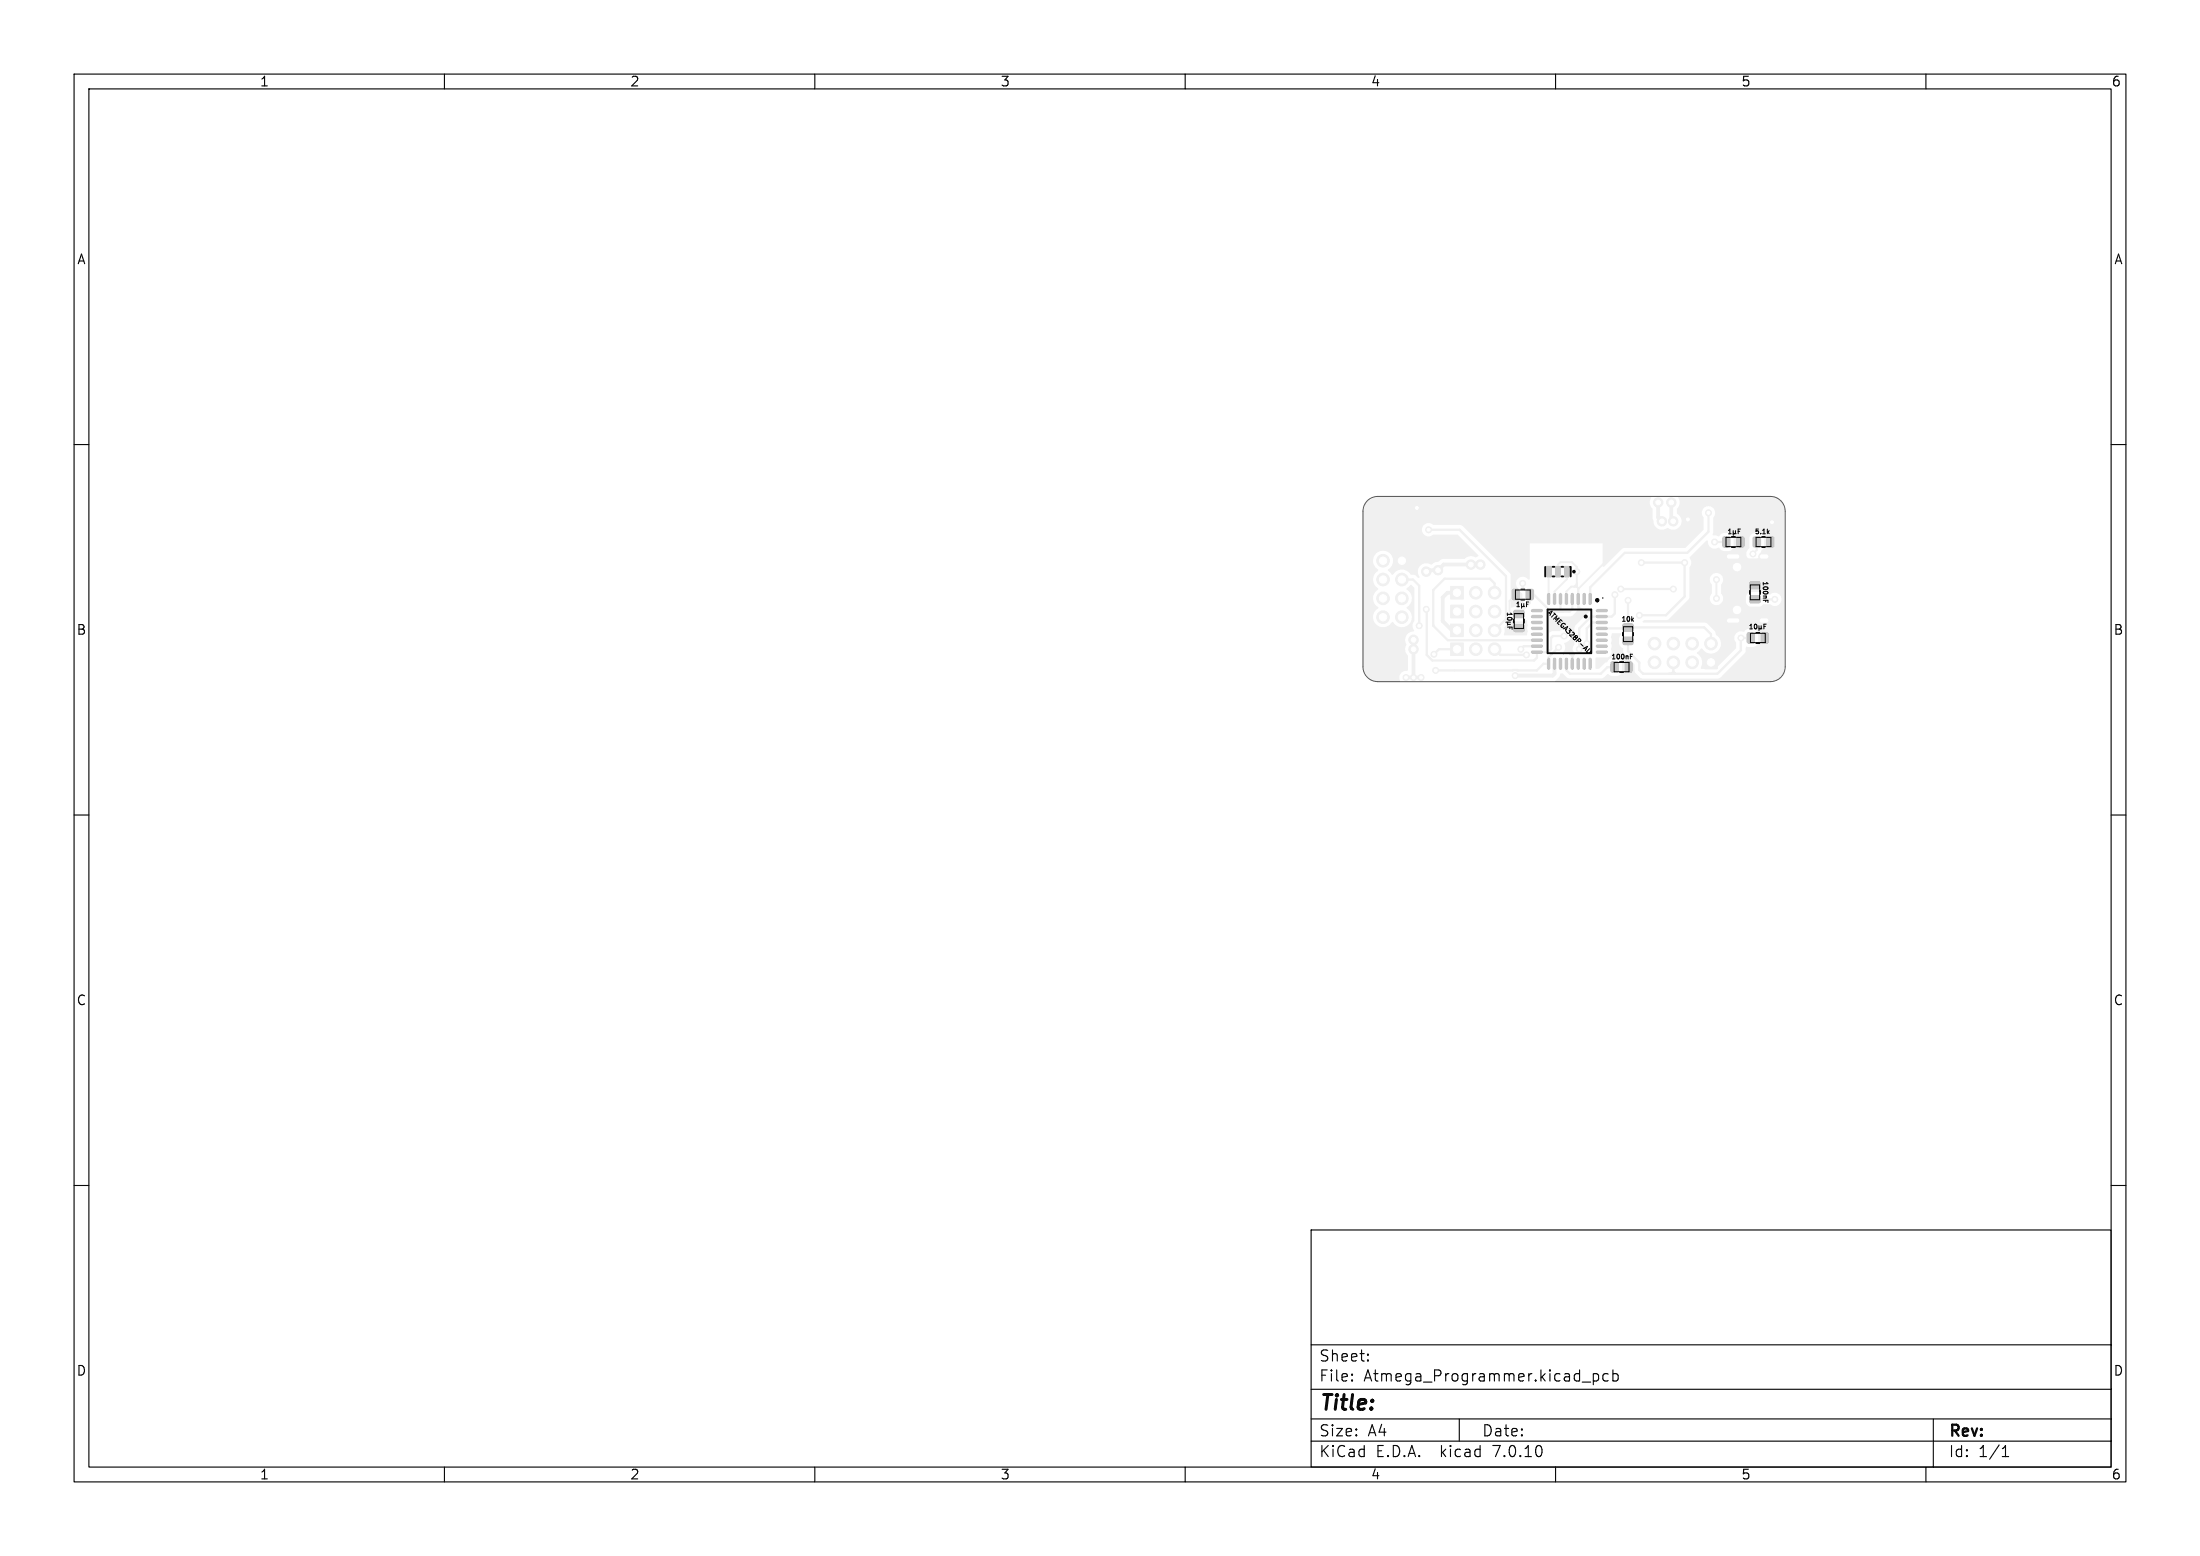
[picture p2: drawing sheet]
<svg xmlns="http://www.w3.org/2000/svg" width="297mm" height="210mm" viewBox="0 0 297 210" stroke-linecap="round" stroke-linejoin="round" font-family="sans-serif">
<g fill="#f0f0f0" stroke="#f0f0f0" stroke-width=".14">
<path d="M195.8 81.7h1.7v1.7h-1.7z"/>
<path d="M188.4 74.8h1.7v1.7h-1.7z"/>
<path d="M195.8 84.2h1.7v1.7h-1.7z"/>
<path d="M195.8 86.8h1.7v1.7h-1.7z"/>
<path d="M230.1 88.6h1.7v1.7h-1.7z"/>
<path d="M195.8 79.1h1.7v1.7h-1.7z"/>
<path d="M219.2 84.2h1.1l.2 .2v.6l-.3 .2h-1l-.1-.3z"/>
<path d="M219.2 86.1l1.1-.1 .2 .2v.7l-.3 .1h-1l-.1-.2z"/>
<path d="M238.5 72.5h.7l.3 .1v1l-.2 .2-.6 .1-.2-.2z"/>
<path d="M236.7 72.5h.7l.3 .1v1l-.2 .2-.6 .1-.2-.2z"/>
<path d="M236.3 80.5l1.2-.1 .2 .2-.1 .6-.2 .2h-1l-.2-.3z"/>
<path d="M236.3 78.6l1.2-.1 .2 .2-.1 .6-.2 .2h-1l-.2-.3z"/>
<path d="M234.5 72.5l.7-.1 .2 .2 .1 1-.2 .3h-.6l-.2-.2z"/>
<path d="M232.6 72.5l.7-.1 .2 .2 .1 1-.2 .3h-.6l-.2-.2z"/>
<path d="M204.2 79.6l.7-.1 .2 .2v1l-.1 .3h-.6l-.2-.2z"/>
<path d="M206.1 79.6l.7-.1 .2 .2v1l-.1 .3h-.6l-.2-.2z"/>
<path d="M219.4 89.4l.7-.1 .2 .2 .1 1-.2 .2-.6 .1-.2-.2z"/>
<path d="M217.5 89.4l.7-.1 .2 .2 .1 1-.2 .2-.6 .1-.2-.2z"/>
<path d="M204.4 84.3h1.2l.2 .2v.6l-.3 .2h-1l-.2-.3z"/>
<path d="M204.4 82.4h1.2l.2 .2v.6l-.3 .2h-1l-.2-.3z"/>
<path d="M237.8 85.5l.7-.1 .2 .1 .1 1.1-.2 .2h-.6l-.2-.1z"/>
<path d="M235.9 85.5l.7-.1 .2 .1 .1 1.1-.2 .2h-.6l-.2-.1z"/>
<path d="M211.2 76.5h.6v1.4h-.6z"/>
<path d="M210 76.5h.6v1.4h-.6z"/>
<path d="M208.8 76.5h.6v1.4h-.6z"/>
<circle cx="199.2" cy="82.5" r=".85"/>
<circle cx="201.8" cy="82.5" r=".85"/>
<circle cx="189.3" cy="83.3" r=".85"/>
<circle cx="186.7" cy="83.3" r=".85"/>
<circle cx="189.3" cy="80.8" r=".85"/>
<circle cx="186.7" cy="80.8" r=".85"/>
<circle cx="189.3" cy="78.2" r=".85"/>
<circle cx="186.7" cy="78.2" r=".85"/>
<circle cx="186.7" cy="75.7" r=".85"/>
<circle cx="199.2" cy="85.1" r=".85"/>
<circle cx="201.8" cy="85.1" r=".85"/>
<circle cx="199.2" cy="87.6" r=".85"/>
<circle cx="201.8" cy="87.6" r=".85"/>
<circle cx="231" cy="86.9" r=".85"/>
<circle cx="228.4" cy="89.4" r=".85"/>
<circle cx="228.4" cy="86.9" r=".85"/>
<circle cx="225.9" cy="89.4" r=".85"/>
<circle cx="225.9" cy="86.9" r=".85"/>
<circle cx="223.4" cy="89.4" r=".85"/>
<circle cx="223.4" cy="86.9" r=".85"/>
<circle cx="199.2" cy="80" r=".85"/>
<circle cx="201.8" cy="80" r=".85"/>
<circle cx="192.9" cy="71.5" r=".4"/>
<circle cx="219.8" cy="81" r=".4"/>
<circle cx="239.2" cy="70.5" r=".4"/>
<circle cx="227.9" cy="70.1" r=".4"/>
<circle cx="191.3" cy="68.6" r=".4"/>
<circle cx="212.9" cy="77.2" r=".4"/>
<circle cx="190.8" cy="91.4" r=".4"/>
<circle cx="189.8" cy="91.4" r=".4"/>
<circle cx="235" cy="86.1" r=".4"/>
<circle cx="190.8" cy="86.4" r=".63"/>
<circle cx="225.6" cy="67.8" r=".63"/>
<circle cx="198.6" cy="76.2" r=".63"/>
<circle cx="199.8" cy="76.2" r=".63"/>
<circle cx="239.6" cy="80.9" r=".4"/>
<circle cx="225.9" cy="70.4" r=".63"/>
<circle cx="194.1" cy="77" r=".63"/>
<circle cx="205.6" cy="78.7" r=".4"/>
<circle cx="190.8" cy="87.6" r=".63"/>
<circle cx="223.9" cy="67.8" r=".63"/>
<circle cx="231.5" cy="73.2" r=".4"/>
<circle cx="204.5" cy="91.2" r=".4"/>
<circle cx="224.4" cy="70.4" r=".63"/>
<circle cx="192.5" cy="77.2" r=".63"/>
<circle cx="191.8" cy="91.4" r=".4"/>
<circle cx="205.3" cy="87.6" r=".4"/>
<circle cx="191.6" cy="84.5" r=".4"/>
<circle cx="193.8" cy="90.5" r=".4"/>
<circle cx="192.5" cy="82.2" r=".4"/>
<circle cx="193.6" cy="88.3" r=".4"/>
<circle cx="218" cy="80.3" r=".4"/>
<circle cx="206.1" cy="88.4" r=".4"/>
<circle cx="218.8" cy="79.5" r=".4"/>
<circle cx="225.9" cy="79.5" r=".4"/>
<circle cx="221.6" cy="75.9" r=".4"/>
<circle cx="221.3" cy="83" r=".4"/>
<circle cx="227.4" cy="75.9" r=".4"/>
<circle cx="236.6" cy="74.8" r=".4"/>
<circle cx="231.7" cy="80.8" r=".4"/>
<circle cx="231.7" cy="78.2" r=".4"/>
<circle cx="230.6" cy="69.2" r=".4"/>
</g>
<path d="M233.4 75.1h1.1M237.9 75.1h.6M233.4 83.7h1.1M237.9 83.7h.6" fill="none" stroke="#f0f0f0" stroke-width="1"/>
<g fill="none" stroke="#f0f0f0" stroke-width=".45">
<path d="M206.9 82.4h1.2M206.9 83.2h1.2M206.9 84h1.2M206.9 84.8h1.2M206.9 85.6h1.2M206.9 86.4h1.2M206.9 87.2h1.2M206.9 88h1.2M209.1 80.2v1.2M209.1 89v1.2M209.9 80.2v1.2M209.9 89v1.2"/>
<path d="M210.7 80.2v1.2M210.7 89v1.2M211.5 80.2v1.2M211.5 89v1.2M212.3 80.2v1.2M212.3 89v1.2M213.1 80.2v1.2M213.1 89v1.2M213.9 80.2v1.2M213.9 89v1.2M214.7 80.2v1.2M214.7 89v1.2"/>
<path d="M215.6 82.4h1.2M215.6 83.2h1.2M215.6 84h1.2M215.6 84.8h1.2M215.6 85.6h1.2M215.6 86.4h1.2M215.6 87.2h1.2M215.6 88h1.2"/>
</g>
<g fill="none" stroke="#f0f0f0" stroke-width=".3">
<path d="M189.3 78.2h1.5l.8 .9v5.4M192.9 71.5h4.2l6.2 6.3v5.7l-1.5 1.6M205.6 78.7v.6l.9 1h.6l2.3 2.3M218.8 79.5h7.1M221.6 75.9h5.8v4.6l-2.5 2.5h-3.6M230.6 69.2v2.6l-2.8 2.8h-8.5l-4.6 4.7v1.5M231.5 73.2h1.6M192.5 82.2l.1 6.2 .8 .7h13.7l.4-.3v-.8h1.5M196 85.1h.7M196.7 87.6h-2.4l-.7 .7M201.8 80v-1.2l-.7-.7h-6.1l-1.5 1.5v4.9l2 1.9h12M201.8 87.6l.7 .8h3.6"/>
<path d="M207.5 87.2h-1.8l-.4 .4M207.5 87.2h.1M209.4 86.1v1.5M209.6 85.8h1.6M210.4 87.4l-1.3 1.3v.9h-.7l-.9 .9h-13.7M210.7 80.8v1.5M211.5 89.7v-.1v.9l.4 .4h4.2l.9-.9h1M212.3 80.8v1.4M212.3 88v1.6M216.2 84h-1.2l-.8 .8v2.1M218 80.3v2.5l-.4 .4h-2.8l-1.6 1.6v2.8M219.8 81v3.7"/>
<path d="M219.8 84.7h10.3l.9 .9v1.3M219.8 84.7l-.2 .1h-3.4M225.9 89.4v1.3M225.9 90.7l-.3 .2M225.9 90.7l.2 .2M236.4 86.1h-1.4v1.7l-3.1 3.1h-10.1l-.5-.5v-1l-1.5-1.5v-1.4M236.9 80.9h2.7"/>
</g>
<path d="M209.1 77.2v3.6M210.3 77.2v-1l.3-.3h1.6l.7 .6v2.7M211.5 77.2v1l-1.6 1.6v1M212.9 79.2h-.8l-.6 .6v1M212.9 79.2l.2 .2v1.4M212.9 78.9l-.4 .3M216.7 75.9l-3.6 3.6M231.7 78.2v2.6M237.2 73.2v1l-.6 .6M204.2 84.8h.9M204.6 80.3l-.8 .8v3.3M206.5 80.3v1.1l-1.4 1.5" fill="none" stroke="#f0f0f0" stroke-width=".25"/>
<path d="M199.8 76.2h-4.9l-.8 .8h-1.4l-.2 .2M223.9 67.8v2.1l.5 .5M225.6 67.8v2.3l.3 .3M234.1 75.6h4.2M239 73.2v1.3l-.7 .6M189.8 91.4h2M190.8 86.4v5M196.7 80h-1.3l-.6 .6v3.2l1.2 1.3M209.9 89.6v1.3l-.3 .3h-5.1M234.1 84.3h.1M238.3 84.2l.1 .1h-4.3" fill="none" stroke="#f0f0f0" stroke-width=".51"/>
<g fill="#f0f0f0">
<path d="M184.6 67.6l.6-.4 .8-.2h36.8l.1 .1v.1a1.24 1.24 0 0 0 .2 1.5l.1 1.5a1.22 1.22 0 0 0 .6 1.2 1.22 1.22 0 0 0 1.3-.2l.1 .1a1.17 1.17 0 0 0 1.7-.4 1.17 1.17 0 0 0-.5-1.6v-.6a1.28 1.28 0 0 0 .2-1.6l.1-.1h12.3l.8 .2 .8 .6 .4 .8v5.1h-2.8v-1.2l-.3-.4a1.29 1.29 0 0 0-1.1-.1 .75 .75 0 0 0-.7 .7l.1 1.3a.92 .92 0 0 0 .1 1.6 .92 .92 0 0 0 1.3-.9l.5-.8 .1-.2h2.8v2.8h-5.9a.58 .58 0 0 0-.8-.5 .58 .58 0 0 0-.2 1 .58 .58 0 0 0 1-.3v-.2h5.9v4.4h-.5a.94 .94 0 0 0-.6-.8 .94 .94 0 0 0-1 .1h-.9l-.4-.3h-1.3a.77 .77 0 0 0-.6 .9h-3.1l-.2-.7v-1.2a.92 .92 0 0 0 0-1.3 .92 .92 0 0 0-1.4 0 .92 .92 0 0 0 .1 1.3v1.2a.91 .91 0 0 0 .3 1.5 .91 .91 0 0 0 1.2-.8h3.1v.4a.74 .74 0 0 0 .7 .7h1.2l.5-.4h.8a.93 .93 0 0 0 1 .2 .93 .93 0 0 0 .6-.8h.5v1.4h-5.9v-.1a.58 .58 0 0 0-1-.3 .58 .58 0 0 0 .2 .9 .58 .58 0 0 0 .8-.5h5.9v8l-.4 .9-.7 .6-.9 .2h-28.9v-.2l.5-.6a.29 .29 0 0 1 .1-.3 .29 .29 0 0 1 .4 .1l.4 .4 .4 .2h4.3l.3-.1 .6-.5 .5 .2 .7 .1a.74 .74 0 0 0 .7-.7v-1.2l-.2-.3-.4-.3h-.8a.93 .93 0 0 0-.7 .6l-.3 .1-.7 .7h-.5v-1.4l1.5-.1a.8 .8 0 0 0 .6-1.1l.1-.3-.1-.5 .1-.3-.1-.5 .1-.5h.1h1.1l.1 .1-.3 .6a1.29 1.29 0 0 0 .1 1l.4 .3 .2 .8 1.3 1.4 .1 .8 .1 .3 .6 .7 .5 .1h10.1l.4-.2 3.1-3.2 .2-.3v-.6h.4a1.15 1.15 0 0 0 1.1-.3l.2-.3v-1.1l-.3-.6a1.26 1.26 0 0 0-1-.1h-.3l-.3 .3a.97 .97 0 0 0-1.2 .4 .97 .97 0 0 0 .1 1.2l-.1 .7-2.7 2.8h-1.9l-.1-.1v-.1a1.42 1.42 0 0 0-.5-1.9l.5-.7h.2a1.37 1.37 0 0 0 2.1 .3 1.37 1.37 0 0 0-.2-2.1l-.2-.5-1-1-.3-.2h-8.3l-.1-.1 .2-.2h3.1l2.8-2.7 .2-.5v-3.9a1.08 1.08 0 0 0 0-1.4l2.3-2.2h.2a.97 .97 0 0 0 .4 .9 .97 .97 0 0 0 1.1 0l.4 .4 .9 .1a.74 .74 0 0 0 .7-.7v-1.2l-.3-.4a1.26 1.26 0 0 0-1-.2 1.02 1.02 0 0 0-.8 .5l-.7-.1-.1-.2 .1-.3v-1.9a.92 .92 0 0 0 0-1.3 .92 .92 0 0 0-1.3 0 .92 .92 0 0 0 0 1.3v1.6l-2.5 2.4-8.3 .1-.3 .1-2.4 2.4-.1-.1v-3.1h-9.9v4.8l-.1 .1a.95 .95 0 0 0-1.4-.1 .95 .95 0 0 0-.1 1.4l.6 .7v.7l.2 .4-.5 .5-.8 .1-.4 .1v-.1v-4.2l-.2-.4-6.4-6.4-.4-.1h-3.5a.92 .92 0 0 0-1.3 .1 .92 .92 0 0 0 0 1.3 .92 .92 0 0 0 1.3 0h3.3l2.8 2.8a.45 .45 0 0 1-.7 .1 1.27 1.27 0 0 0-1.2 .3h-2.9l-.3 .1-.3 .3-.6 .1-.4 .3a1.17 1.17 0 0 0-1.5 .2 1.17 1.17 0 0 0-.1 1.5l-.1 .1-.5-.4h-.5a1.46 1.46 0 0 0-2.5 0l-.6-.6v-.1a1.37 1.37 0 0 0 .3-2.1 1.37 1.37 0 0 0-2.1 .1 1.37 1.37 0 0 0 .5 2 1.84 1.84 0 0 0-.7 1.3 1.59 1.59 0 0 0 .7 1.3 1.84 1.84 0 0 0-.7 1.3 1.59 1.59 0 0 0 .7 1.2 1.84 1.84 0 0 0-.7 1.3 1.39 1.39 0 0 0 1 1.3 1.39 1.39 0 0 0 1.6-.7 1.84 1.84 0 0 0 1.3 .8 1.38 1.38 0 0 0 1.3-1.1 1.38 1.38 0 0 0-.7-1.5v-.2a1.4 1.4 0 0 0 0-2.4l.5-.6 .5 .5v4.5a1.09 1.09 0 0 0 0 1.3 1.27 1.27 0 0 0-1 1.9 1.22 1.22 0 0 0 .2 1.4v1.9l-.1 .1a.96 .96 0 0 0-.9 .4 .96 .96 0 0 0-.1 1l-.1 .1h-2.9l-.6-.1-.5-.2-.4-.4-.3-.5-.2-.4v-21.4l.2-.7z"/>
<path d="M208.9 83.1l.4 .1h2.8l.7-.7 .1-.7a.14 .14 0 0 1 .1-.2 .14 .14 0 0 1 .2 .1 .81 .81 0 0 0 1.1 .4l.5 .1a.27 .27 0 0 1 0 .3 .27 .27 0 0 1-.3 .1l-1.9 2-.1 2.4a1.03 1.03 0 0 0 .1 1.4l-.3 .4-.1-.1a.86 .86 0 0 0-1.2-.4l-.1-.1a1.12 1.12 0 0 0 .3-1.4 1.24 1.24 0 0 0 .8-.8 .93 .93 0 0 0-.4-1 .93 .93 0 0 0-1.1 .2h-1l-.5 .4-.2-.1-.1-.3 .1-.3-.1-.5 .1-.5-.1-.3z"/>
<path d="M203.9 83.8l.1-.1 .5 .2h1.1l.5-.2 .2 .7-.1 .4 .1 .4-.2 .5h-3.1l.1-1z"/>
</g>
<g fill="#fff" stroke="#fff" stroke-width=".14">
<circle cx="192.9" cy="71.5" r=".2"/>
<circle cx="219.8" cy="81" r=".2"/>
<circle cx="239.2" cy="70.5" r=".2"/>
<circle cx="227.9" cy="70.1" r=".2"/>
<circle cx="191.3" cy="68.6" r=".2"/>
<circle cx="212.9" cy="77.2" r=".2"/>
<circle cx="190.8" cy="91.4" r=".2"/>
<circle cx="189.8" cy="91.4" r=".2"/>
<circle cx="235" cy="86.1" r=".2"/>
<circle cx="190.8" cy="86.4" r=".32"/>
<circle cx="225.6" cy="67.8" r=".32"/>
<circle cx="198.6" cy="76.2" r=".32"/>
<circle cx="199.8" cy="76.2" r=".32"/>
<circle cx="239.6" cy="80.9" r=".2"/>
<circle cx="225.9" cy="70.4" r=".32"/>
<circle cx="194.1" cy="77" r=".32"/>
<circle cx="205.6" cy="78.7" r=".2"/>
<circle cx="190.8" cy="87.6" r=".32"/>
<circle cx="223.9" cy="67.8" r=".32"/>
<circle cx="231.5" cy="73.2" r=".2"/>
<circle cx="204.5" cy="91.2" r=".2"/>
<circle cx="224.4" cy="70.4" r=".32"/>
<circle cx="192.5" cy="77.2" r=".32"/>
<circle cx="191.8" cy="91.4" r=".2"/>
<circle cx="205.3" cy="87.6" r=".2"/>
<circle cx="191.6" cy="84.5" r=".2"/>
<circle cx="193.8" cy="90.5" r=".2"/>
<circle cx="192.5" cy="82.2" r=".2"/>
<circle cx="193.6" cy="88.3" r=".2"/>
<circle cx="218" cy="80.3" r=".2"/>
<circle cx="206.1" cy="88.4" r=".2"/>
<circle cx="218.8" cy="79.5" r=".2"/>
<circle cx="225.9" cy="79.5" r=".2"/>
<circle cx="221.6" cy="75.9" r=".2"/>
<circle cx="221.3" cy="83" r=".2"/>
<circle cx="227.4" cy="75.9" r=".2"/>
<circle cx="236.6" cy="74.8" r=".2"/>
<circle cx="231.7" cy="80.8" r=".2"/>
<circle cx="231.7" cy="78.2" r=".2"/>
<circle cx="230.6" cy="69.2" r=".2"/>
<circle cx="196.7" cy="82.5" r=".5"/>
<circle cx="199.2" cy="82.5" r=".5"/>
<circle cx="201.8" cy="82.5" r=".5"/>
<circle cx="234.5" cy="76.5" r=".33"/>
<circle cx="234.5" cy="82.3" r=".33"/>
<circle cx="189.3" cy="83.3" r=".5"/>
<circle cx="186.7" cy="83.3" r=".5"/>
<circle cx="189.3" cy="80.8" r=".5"/>
<circle cx="186.7" cy="80.8" r=".5"/>
<circle cx="189.3" cy="78.2" r=".5"/>
<circle cx="186.7" cy="78.2" r=".5"/>
<circle cx="189.3" cy="75.7" r=".5"/>
<circle cx="186.7" cy="75.7" r=".5"/>
<circle cx="196.7" cy="85.1" r=".5"/>
<circle cx="199.2" cy="85.1" r=".5"/>
<circle cx="201.8" cy="85.1" r=".5"/>
<circle cx="196.7" cy="87.6" r=".5"/>
<circle cx="199.2" cy="87.6" r=".5"/>
<circle cx="201.8" cy="87.6" r=".5"/>
<circle cx="231" cy="89.4" r=".5"/>
<circle cx="231" cy="86.9" r=".5"/>
<circle cx="228.4" cy="89.4" r=".5"/>
<circle cx="228.4" cy="86.9" r=".5"/>
<circle cx="225.9" cy="89.4" r=".5"/>
<circle cx="225.9" cy="86.9" r=".5"/>
<circle cx="223.4" cy="89.4" r=".5"/>
<circle cx="223.4" cy="86.9" r=".5"/>
<circle cx="196.7" cy="80" r=".5"/>
<circle cx="199.2" cy="80" r=".5"/>
<circle cx="201.8" cy="80" r=".5"/>
</g>
<path d="M233.4 75.1h1.1M237.9 75.1h.6M233.4 83.7h1.1M237.9 83.7h.6" fill="none" stroke="#fff" stroke-width=".6"/>
<g fill="#c4c4c4" stroke="#c4c4c4" stroke-width=".14">
<path d="M219.2 84.2h1.1l.2 .2v.6l-.3 .2h-1l-.1-.3z"/>
<path d="M219.2 86.1l1.1-.1 .2 .2v.7l-.3 .1h-1l-.1-.2z"/>
<path d="M238.5 72.5h.7l.3 .1v1l-.2 .2-.6 .1-.2-.2z"/>
<path d="M236.7 72.5h.7l.3 .1v1l-.2 .2-.6 .1-.2-.2z"/>
<path d="M236.3 80.5l1.2-.1 .2 .2-.1 .6-.2 .2h-1l-.2-.3z"/>
<path d="M236.3 78.6l1.2-.1 .2 .2-.1 .6-.2 .2h-1l-.2-.3z"/>
<path d="M234.5 72.5l.7-.1 .2 .2 .1 1-.2 .3h-.6l-.2-.2z"/>
<path d="M232.6 72.5l.7-.1 .2 .2 .1 1-.2 .3h-.6l-.2-.2z"/>
<path d="M204.2 79.6l.7-.1 .2 .2v1l-.1 .3h-.6l-.2-.2z"/>
<path d="M206.1 79.6l.7-.1 .2 .2v1l-.1 .3h-.6l-.2-.2z"/>
<path d="M219.4 89.4l.7-.1 .2 .2 .1 1-.2 .2-.6 .1-.2-.2z"/>
<path d="M217.5 89.4l.7-.1 .2 .2 .1 1-.2 .2-.6 .1-.2-.2z"/>
<path d="M204.4 84.3h1.2l.2 .2v.6l-.3 .2h-1l-.2-.3z"/>
<path d="M204.4 82.4h1.2l.2 .2v.6l-.3 .2h-1l-.2-.3z"/>
<path d="M237.8 85.5l.7-.1 .2 .1 .1 1.1-.2 .2h-.6l-.2-.1z"/>
<path d="M235.9 85.5l.7-.1 .2 .1 .1 1.1-.2 .2h-.6l-.2-.1z"/>
<path d="M211.2 76.5h.6v1.4h-.6z"/>
<path d="M210 76.5h.6v1.4h-.6z"/>
<path d="M208.8 76.5h.6v1.4h-.6z"/>
</g>
<g fill="none" stroke="#c4c4c4" stroke-width=".45">
<path d="M206.9 82.4h1.2M206.9 83.2h1.2M206.9 84h1.2M206.9 84.8h1.2M206.9 85.6h1.2M206.9 86.4h1.2M206.9 87.2h1.2M206.9 88h1.2M209.1 80.2v1.2M209.1 89v1.2M209.9 80.2v1.2M209.9 89v1.2"/>
<path d="M210.7 80.2v1.2M210.7 89v1.2M211.5 80.2v1.2M211.5 89v1.2M212.3 80.2v1.2M212.3 89v1.2M213.1 80.2v1.2M213.1 89v1.2M213.9 80.2v1.2M213.9 89v1.2M214.7 80.2v1.2M214.7 89v1.2"/>
<path d="M215.6 82.4h1.2M215.6 83.2h1.2M215.6 84h1.2M215.6 84.8h1.2M215.6 85.6h1.2M215.6 86.4h1.2M215.6 87.2h1.2M215.6 88h1.2"/>
</g>
<g fill="none" stroke="#000" stroke-width=".14">
<path d="M204.6 79.6h2v1.3h-2zM205.3 79.5h.5M233 72.5h2v1.3h-2zM233.7 73.9h.6M234.7 71.4h.3M236.2 79.7v.5M236.3 78.9h1.3v2h-1.3zM237.1 72.5h2v1.3h-2zM237.8 73.9h.5M238.7 71.8l.1 .2M238.8 71.6l-.2 .3M203.8 84.6v.2"/>
<path d="M204.1 84.6v.3M204.3 83.6v.5M204.4 82.8h1.3v2h-1.3zM205.3 81h.5M205.8 83.6v.5M206.1 81.3h.3M214.9 87.8l-.4 .4M217.9 89.4h2v1.3h-2zM218.7 90.8h.5M219.1 85.4v.4M219.2 84.6h1.2v2h-1.2zM220.1 88.6h.2"/>
<path d="M220.1 88.3h.3M220.5 85.4v.4M236.3 85.5h2v1.2h-2zM237.1 86.8h.5M238.1 84.5h.2M238.1 84.2h.3M238.4 81v.2M238.7 81v.3"/>
<circle cx="211.9" cy="76.5" r=".03"/>
<circle cx="216.4" cy="80.7" r=".03"/>
</g>
<path d="M208.6 76.5v1.3M209.6 76.5h.2M209.6 77.8h.2M210.8 76.5h.2M210.8 77.8h.2M212 76.5v1.3M208.9 82.3h5.9v5.9h-5.9z" fill="none" stroke="#000" stroke-width=".25"/>
<circle cx="215.6" cy="81" r=".15" fill="none" stroke="#000" stroke-width=".3"/>
<circle cx="212.5" cy="77.2" r=".12" fill="none" stroke="#000" stroke-width=".24"/>
<g fill="none" stroke="#000" stroke-width=".15">
<path d="M10 10h277v190h-277zM12 12h273v186h-273zM60 10v2M110 10v2M160 10v2M210 10v2M260 10v2M10 60h2M285 60h2M10 110h2M285 110h2M10 160h2"/>
<path d="M285 160h2M177 166h108v32h-108zM60 198v2M110 198v2M160 198v2M177 194.5h108M177 191.5h108M177 187.5h108M177 181.5h108M182.5 186.3h.1l-.1 .1M182.5 186.3v.1M182.5 185.5v.1"/>
<path d="M182.5 185.5h.1l-.1 .1M184.7 183.6v.1M184.7 183.6h-.1l.1 .1M184.7 182.8v.1M184.7 182.8h-.1l.1 .1M197 191.5v3M210 198v2M213.6 186.5h1.1M215.1 185.4v1.5M215.1 185.5l.4-.1 .3 .3v.4l-.1 .2-.2 .1-.4-.1M217.1 185.5l-.4-.1-.3 .3v.4l.1 .2 .2 .1 .4-.1M217.7 185.5l.5-.1 .3 .3v.4l-.2 .2-.1 .1-.5-.1"/>
<path d="M217.7 184.9v1.5M260 198v2M261 191.5v6.5M270.3 196.6h.9M270.3 195.5l.4-.4v1.5"/>
</g>
<path d="M184.5 67.7l.7-.5 .8-.2h53a2 2 0 0 1 2 2v21a2 2 0 0 1-2 2h-53a2 2 0 0 1-2-2v-21l.1-.6z" fill="none" stroke="#575757" stroke-width=".14"/>
<text font-size="2.8" x="178" y="190.9">Title:</text>
<g font-size="2.1">
<text x="178" y="184">Sheet:</text>
<text x="178" y="186.7">File:</text>
<text x="184.1" y="186.7">Atmega_Programmer.kicad_pcb</text>
<text x="178" y="196.9">KiCad</text>
<text x="178" y="194.1">Size:</text>
<text x="184.7" y="194.1">A4</text>
<text x="185.7" y="196.9">E.D.A.</text>
<text x="194.6" y="196.9">kicad</text>
<text x="200" y="194.1">Date:</text>
<text x="201.8" y="196.9">7.0.10</text>
<text x="263" y="194.3">Rev:</text>
<text x="263" y="196.9">Id:</text>
<text x="267.1" y="196.9">1/1</text>
</g>
<g font-size="1.8">
<text x="35" y="11.9">1</text>
<text x="85" y="11.9">2</text>
<text x="135" y="11.9">3</text>
<text x="185" y="11.9">4</text>
<text x="235" y="11.9">5</text>
<text x="285" y="11.9">6</text>
<text x="10.3" y="35.9">A</text>
<text x="285.4" y="35.9">A</text>
<text x="10.3" y="85.9">B</text>
<text x="285.3" y="85.9">B</text>
<text x="10.3" y="135.9">C</text>
<text x="285.3" y="135.9">C</text>
<text x="10.3" y="185.9">D</text>
<text x="285.3" y="185.9">D</text>
<text x="35" y="199.9">1</text>
<text x="85" y="199.9">2</text>
<text x="135" y="199.9">3</text>
<text x="185" y="199.9">4</text>
<text x="235" y="199.9">5</text>
<text x="285" y="199.9">6</text>
</g>
<g font-size=".9">
<text x="233.1" y="72.2">1µF</text>
<text x="236.8" y="72.2">5.1k</text>
<text x="203.3" y="82.5" transform="rotate(90 203.3 82.5)">10µF</text>
<text x="204.5" y="82.1">1µF</text>
<text x="208.7" y="82.8" transform="rotate(45 208.7 82.8)">ATMEGA328P-AU</text>
<text x="237.8" y="78.4" transform="rotate(90 237.8 78.4)">100nF</text>
<text x="217.4" y="89.1">100nF</text>
<text x="218.8" y="84.1">10k</text>
<text x="236" y="85.1">10µF</text>
</g>
</svg>
